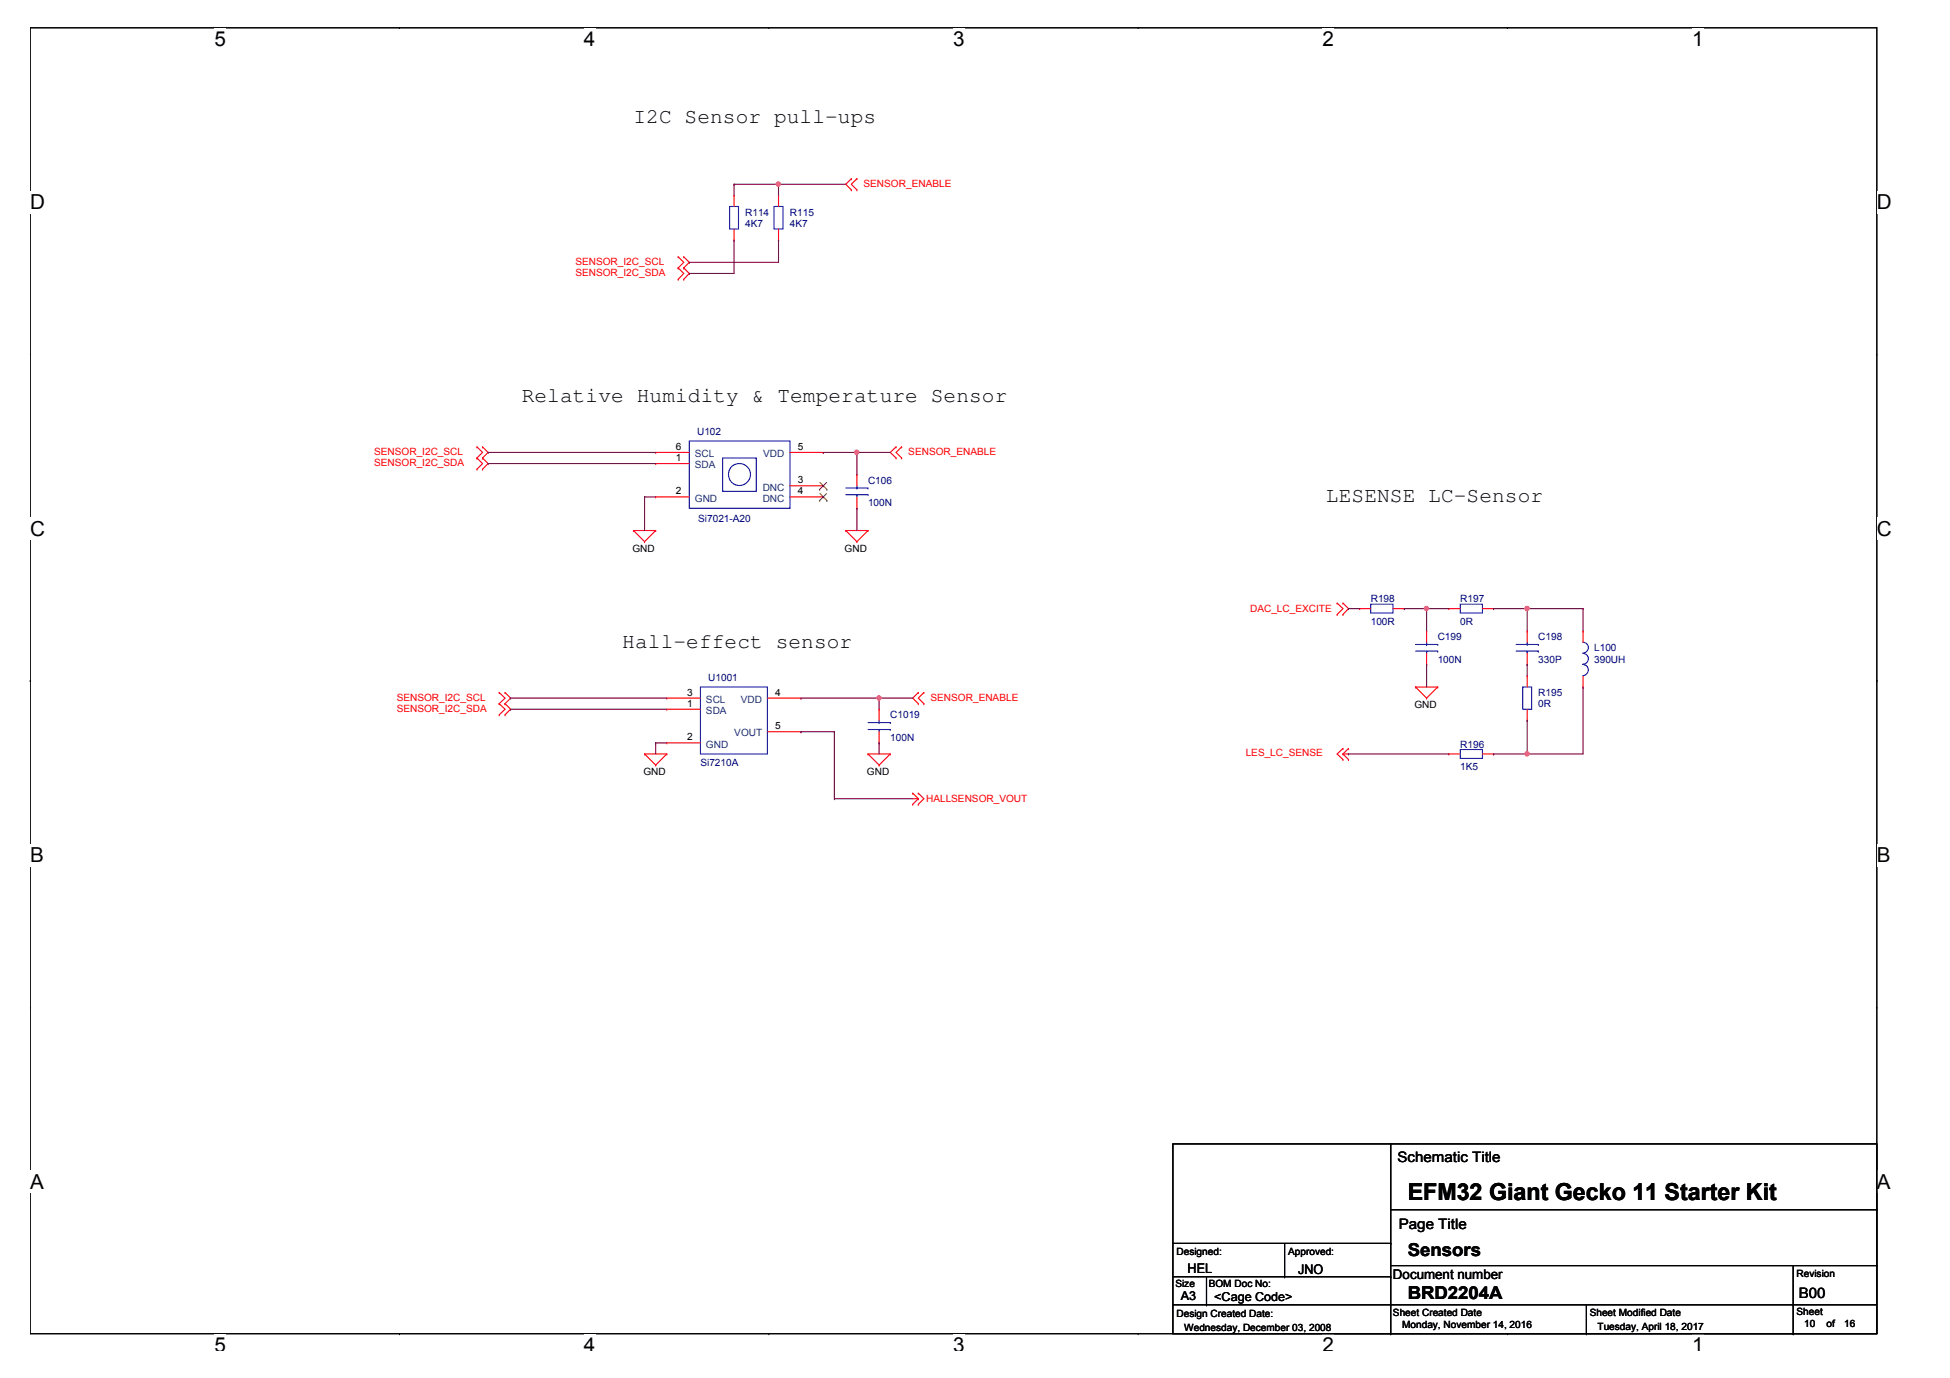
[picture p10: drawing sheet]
<svg xmlns="http://www.w3.org/2000/svg" width="297mm" height="210mm" viewBox="0 0 297 210" stroke-linecap="round" stroke-linejoin="round" font-family="sans-serif">
<path d="M4.6 4.2h281.3v199h-281.3z" fill="none" stroke="#000" stroke-width=".17"/>
<g fill="#fff">
<path d="M32.7 4.2h1.7v3.5h-1.7z"/>
<path d="M32.7 203.2h1.7v2.5h-1.7z"/>
</g>
<path d="M60.8 4.2h.1M60.8 203.2h.1" fill="none" stroke="#000" stroke-width=".17"/>
<g fill="#fff">
<path d="M89 4.2h1.7v3.5h-1.7z"/>
<path d="M89 203.2h1.7v2.5h-1.7z"/>
</g>
<path d="M117.1 4.2h.1M117.1 203.2h.1" fill="none" stroke="#000" stroke-width=".17"/>
<g fill="#fff">
<path d="M145.2 4.2h1.8v3.5h-1.8z"/>
<path d="M145.2 203.2h1.8v2.5h-1.8z"/>
</g>
<path d="M173.4 4.2h.1M173.4 203.2h.1" fill="none" stroke="#000" stroke-width=".17"/>
<g fill="#fff">
<path d="M201.5 4.2h1.7v3.5h-1.7z"/>
<path d="M201.5 203.2h1.7v2.5h-1.7z"/>
</g>
<path d="M229.6 4.2h.1M229.6 203.2h.1" fill="none" stroke="#000" stroke-width=".17"/>
<g fill="#fff">
<path d="M257.7 4.2h1.8v3.5h-1.8z"/>
<path d="M257.7 203.2h1.8v2.5h-1.8z"/>
<path d="M4.6 29.1h2.2v3.5h-2.2z"/>
<path d="M285.9 29.1h2.2v3.5h-2.2z"/>
<path d="M4.6 78.8h2.2v3.5h-2.2z"/>
<path d="M285.9 78.8h2.2v3.5h-2.2z"/>
</g>
<path d="M4.6 53.9h.1M285.9 53.9h.1" fill="none" stroke="#000" stroke-width=".17"/>
<g fill="#fff">
<path d="M4.6 128.5h2.1v3.5h-2.1z"/>
<path d="M285.9 128.5h2.1v3.5h-2.1z"/>
</g>
<path d="M4.6 103.7h.1M285.9 103.7h.1" fill="none" stroke="#000" stroke-width=".17"/>
<path d="M4.6 103.7h.1M285.9 103.7h.1" fill="none" stroke="#000" stroke-width=".15"/>
<g fill="#fff">
<path d="M4.6 178.3h2.1v3.4h-2.1z"/>
<path d="M285.9 178.3h2.1v3.4h-2.1z"/>
</g>
<g fill="none" stroke="#000" stroke-width=".17">
<path d="M4.6 153.4h.1M285.9 153.4h.1M178.7 174.2h107.2v29h-107.2zM211.9 174.2v29M178.7 198.8h.1M178.7 198.8h107.2M178.7 194.5h33.2M178.7 189.4h33.2M183.8 198.8h.1M183.8 194.5v4.3M195.7 194.5h.1M195.7 189.4v5.1"/>
<path d="M211.9 198.8h.1M211.9 194.5h.1M211.9 189.4h.1M211.9 184.3h74M211.9 192.8h74M241.7 198.8v4.4M273.1 198.8h.1M273.1 192.8v10.4M285.9 184.3h.1M285.9 192.8h.1M211.9 203.2h.1M241.7 203.2h.1"/>
<path d="M273.1 203.2h.1"/>
</g>
<g fill="none" stroke="#f00" stroke-width=".17">
<path d="M103.3 39.1h.1M103.3 39.1l.9 .9-.9 .8M104.2 39.1h.1M104.2 39.1l.8 .9-.8 .8M111.8 36.6h.1M111.8 29.8h.1M111.8 29.8v1.7M111.8 34.9v1.7M118.6 36.6h.1M118.6 29.8h.1M118.6 29.8v1.7M118.6 34.9v1.7"/>
<path d="M129.7 27.2h.1M129.7 28.9h.1M129.7 27.2l-.9 .9 .9 .8M130.5 27.2h.1M130.5 28.9h.1M130.5 27.2l-.8 .9 .8 .8M103.3 40.8h.1M103.3 42.5h.1M103.3 40.8l.9 .9-.9 .8M104.2 40.8h.1M104.2 42.5h.1M104.2 40.8l.8 .9-.8 .8"/>
<path d="M72.7 68.1h.1M72.7 69.8h.1M72.7 71.5h.1M72.7 68.1l.8 .8-.8 .9M72.7 69.8l.8 .8-.8 .9M73.5 68.1h.1M73.5 69.8h.1M73.5 71.5h.1M73.5 68.1l.9 .8-.9 .9M73.5 69.8l.9 .8-.9 .9M99.9 68.9h.1M99.9 70.6h.1"/>
<path d="M99.9 75.7h.1M99.9 68.9h5.1M99.9 70.6h5.1M99.9 75.7h5.1M120.3 68.9h5.1M120.3 75.7h5.1M120.3 74h5.1M125.4 68.9h.1M125.4 74h.1M125.4 75.7h.1M130.5 72.3h.1M130.5 77.4h.1"/>
<path d="M130.5 72.3v1.7M130.5 75.7v1.7M136.5 68.1h.1M136.5 69.8h.1M136.5 68.1l-.9 .8 .9 .9M137.3 68.1h.1M137.3 69.8h.1M137.3 68.1l-.8 .8 .8 .9M96.5 80.8h.1M96.5 80.8h3.4M96.5 80.8l1.7 1.7M98.2 82.5h.1"/>
<path d="M99.9 80.8h.1M99.9 80.8l-1.7 1.7M128.8 80.8h.1M128.8 80.8h3.4M128.8 80.8l1.7 1.7M130.5 82.5h.1M132.2 80.8h.1M132.2 80.8l-1.7 1.7M203.7 91.9h.1M203.7 93.6h.1M203.7 91.9l.9 .8-.9 .9M204.6 91.9h.1"/>
<path d="M204.6 93.6h.1M204.6 91.9l.8 .8-.8 .9M207.1 92.7h.1M207.1 92.7h1.7M212.2 92.7h1.7M213.9 92.7h.1M217.3 96.1h.1M217.3 96.1v1.7M217.3 99.5v1.7M220.7 92.7h.1M220.7 92.7h1.7M225.8 92.7h1.7"/>
<path d="M227.5 92.7h.1M232.6 96.1h.1M232.6 96.1v1.7M232.6 99.5v1.7M241.1 96.1h.1M241.1 96.1v1.7M76 105.5h.1M76 107.2h.1M76 108.9h.1M76 105.5l.9 .8-.9 .9M76 107.2l.9 .8-.9 .9M76.9 105.5h.1"/>
<path d="M76.9 107.2h.1M76.9 108.9h.1M76.9 105.5l.9 .8-.9 .9M76.9 107.2l.9 .8-.9 .9M98.2 114.8h.1M98.2 114.8h3.4M98.2 114.8l1.7 1.7M99.9 116.5h.1M101.6 114.8h.1M101.6 113.2h.1M101.6 106.3h.1M101.6 108h.1"/>
<path d="M101.6 114.8l-1.7 1.7M101.6 106.3h5.1M101.6 113.2h5.1M101.6 108h5.1M116.9 106.3h5.1M116.9 111.5h5.1M122 106.3h.1M122 111.5h.1M132.2 114.8h.1M132.2 114.8h3.4M132.2 114.8l1.7 1.7M133.9 116.5h.1"/>
<path d="M133.9 108h.1M133.9 113.2h.1M133.9 108v1.7M133.9 111.5v1.7M135.6 114.8h.1M135.6 114.8l-1.7 1.7M139.9 105.5h.1M139.9 107.2h.1M139.9 105.5l-.9 .8 .9 .9M140.7 105.5h.1M140.7 107.2h.1M140.7 105.5l-.8 .8 .8 .9"/>
<path d="M204.6 115.7h.1M204.6 114h.1M204.6 114.8h.1M204.6 114.8h.8M204.6 114l-.9 .8 .9 .9M204.6 114.8l.8 .9M205.4 115.7h.1M205.4 114h.1M205.4 114l-.8 .8M215.6 104.6h.1M215.6 104.6h3.4M215.6 104.6l1.7 1.7"/>
<path d="M217.3 106.3h.1M217.3 101.2h.1M219 104.6h.1M219 104.6l-1.7 1.7M220.7 114.8h.1M220.7 114.8h1.7M225.8 114.8h1.7M227.5 114.8h.1M232.6 101.2h.1M232.6 109.7h.1M232.6 103h.1M232.6 103v1.6"/>
<path d="M232.6 108v1.7M241.1 104.6h.1M241.1 103v1.6M139 120.8h.1M139 122.5h.1M139 120.8l.9 .9M139 121.7h.9M139.9 120.8h.1M139.9 122.5h.1M139.9 121.7h.1M139.9 120.8l.8 .9-.8 .8M139.9 121.7l-.9 .8"/>
</g>
<g fill="none" stroke="#00f" stroke-width=".17">
<path d="M111.1 31.5h1.4v3.4h-1.4zM117.9 31.5h1.4v3.4h-1.4zM105 67.2h15.3v10.2h-15.3zM110.1 69.8h5.1v5h-5.1zM128.8 74.3h3.4M128.8 75.4h3.4M130.5 75.4h.1M130.5 74.3h.1M130.5 74v.3M130.5 75.4v.3M132.2 74.3h.1M132.2 75.4h.1"/>
<path d="M208.8 92h3.4v1.4h-3.4zM215.6 98.2h3.4M215.6 99.2h3.4M217.3 99.2h.1M217.3 98.2h.1M217.3 97.8v.4M217.3 99.2v.3M219 98.2h.1M219 99.2h.1M222.4 92h3.4v1.4h-3.4zM230.9 98.2h3.4M230.9 99.2h3.4"/>
<path d="M232.6 99.2h.1M232.6 98.2h.1M232.6 97.8v.4M232.6 99.2v.3M234.3 98.2h.1M234.3 99.2h.1M241.1 97.8a.83 .83 0 0 1 .8 .9 .83 .83 0 0 1-.8 .8M241.1 99.5a.83 .83 0 0 1 .8 .9 .83 .83 0 0 1-.8 .8M106.7 104.6h10.2v10.2h-10.2zM132.2 110.1h3.4M132.2 111.1h3.4M133.9 111.1h.1"/>
<path d="M133.9 110.1h.1M133.9 109.7v.4M133.9 111.1v.4M135.6 110.1h.1M135.6 111.1h.1M222.4 114.2h3.4v1.3h-3.4zM232 104.6h1.3v3.4h-1.3zM241.1 101.2a.85 .85 0 0 1 .8 .9 .85 .85 0 0 1-.8 .8"/>
<circle cx="112.6" cy="72.3" r="1.68"/>
</g>
<path d="M124.9 74.5h.1M124.9 76.2h.1M124.9 73.5l1.1 1M124.9 75.2l1.1 1M125.9 73.5l-1 1M125.9 75.2l-1 1M126 74.5h.1M126 76.2h.1" fill="none" stroke="#804000" stroke-width=".15"/>
<g fill="none" stroke="#800040" stroke-width=".17">
<path d="M205.4 92.7h.1M205.4 92.7h1.7M213.9 92.7h.1M213.9 92.7h3.4M227.5 92.7h.1M227.5 92.7h5.1M232.6 92.7h.1M232.6 92.7v3.4M217.3 101.2h.1M217.3 101.2v3.4M232.6 109.7h.1M232.6 101.2h.1"/>
<path d="M232.6 101.2v1.8M232.6 109.7v5.1"/>
</g>
<circle cx="217.3" cy="92.7" r=".32" fill="#f0f"/>
<circle cx="217.3" cy="92.7" r=".32" fill="none" stroke="#f0f" stroke-width=".17"/>
<path d="M232.6 92.7h.1M232.6 92.7h8.5M241.1 92.7h.1M241.1 92.7v3.4M205.4 114.8h.1M205.4 114.8h15.3M241.1 104.6h.1M241.1 104.6v10.2" fill="none" stroke="#800040" stroke-width=".17"/>
<circle cx="232.6" cy="92.7" r=".32" fill="#f0f"/>
<circle cx="232.6" cy="92.7" r=".32" fill="none" stroke="#f0f" stroke-width=".17"/>
<path d="M217.3 92.7h.1M217.3 92.7h3.4M217.3 92.7v3.4M232.6 114.8h.1M232.6 114.8h8.5" fill="none" stroke="#800040" stroke-width=".17"/>
<circle cx="232.6" cy="114.8" r=".32" fill="#f0f"/>
<circle cx="232.6" cy="114.8" r=".32" fill="none" stroke="#f0f" stroke-width=".17"/>
<path d="M125.4 68.9h.1M125.4 68.9h5.1M130.5 77.4h.1M130.5 77.4v3.4M227.5 114.8h.1M227.5 114.8h5.1" fill="none" stroke="#800040" stroke-width=".17"/>
<circle cx="130.5" cy="68.9" r=".32" fill="#f0f"/>
<circle cx="130.5" cy="68.9" r=".32" fill="none" stroke="#f0f" stroke-width=".17"/>
<g fill="none" stroke="#800040" stroke-width=".17">
<path d="M74.4 70.6h.1M74.4 68.9h.1M74.4 70.6h25.5M74.4 68.9h25.5M98.2 75.7h.1M98.2 75.7v5.1M98.2 75.7h1.7M130.5 68.9h.1M130.5 68.9v3.4M122 106.3h.1M122 106.3h17M133.9 106.3h.1"/>
<path d="M133.9 113.2h.1M133.9 106.3v1.7M133.9 113.2v1.6"/>
</g>
<circle cx="133.9" cy="106.3" r=".32" fill="#f0f"/>
<circle cx="133.9" cy="106.3" r=".32" fill="none" stroke="#f0f" stroke-width=".17"/>
<g fill="none" stroke="#800040" stroke-width=".17">
<path d="M111.8 28.1h.1M111.8 28.1h6.8M118.6 28.1h.1M118.6 28.1v1.7M130.5 68.9h.1M130.5 68.9h5.1M77.8 106.3h.1M77.8 108h.1M77.8 106.3h23.8M77.8 108h23.8M99.9 113.2h.1M99.9 113.2h1.7"/>
<path d="M99.9 113.2v1.6"/>
</g>
<circle cx="118.6" cy="28" r=".32" fill="#f0f"/>
<circle cx="118.6" cy="28" r=".32" fill="none" stroke="#f0f" stroke-width=".17"/>
<g fill="none" stroke="#800040" stroke-width=".17">
<path d="M105 40h.1M111.8 28.1h.1M111.8 36.6h.1M111.8 28.1v1.7M111.8 36.6v5.1h-6.8M118.6 36.6h.1M118.6 28.1h.1M118.6 36.6v3.4h-13.6M118.6 28.1h10.2M105 41.7h.1M122 111.5h.1M122 111.5h5.1"/>
<path d="M127.1 111.5h.1M127.1 111.5v10.2M127.1 121.7h.1M127.1 121.7h11.9"/>
</g>
<circle cx="217.3" cy="92.7" r=".32" fill="#f0f"/>
<circle cx="217.3" cy="92.7" r=".32" fill="none" stroke="#f0f" stroke-width=".17"/>
<circle cx="232.6" cy="92.7" r=".32" fill="#f0f"/>
<circle cx="232.6" cy="92.7" r=".32" fill="none" stroke="#f0f" stroke-width=".17"/>
<circle cx="232.6" cy="114.8" r=".32" fill="#f0f"/>
<circle cx="232.6" cy="114.8" r=".32" fill="none" stroke="#f0f" stroke-width=".17"/>
<circle cx="130.5" cy="68.9" r=".32" fill="#f0f"/>
<circle cx="130.5" cy="68.9" r=".32" fill="none" stroke="#f0f" stroke-width=".17"/>
<circle cx="133.9" cy="106.3" r=".32" fill="#f0f"/>
<circle cx="133.9" cy="106.3" r=".32" fill="none" stroke="#f0f" stroke-width=".17"/>
<circle cx="118.6" cy="28" r=".32" fill="#f0f"/>
<circle cx="118.6" cy="28" r=".32" fill="none" stroke="#f0f" stroke-width=".17"/>
<text font-size="3.6" x="214.4" y="182.8">EFM32 Giant Gecko 11 Starter Kit</text>
<g font-size="3.2">
<text x="96.5" y="18.7">I2C Sensor pull-ups</text>
<text x="79.5" y="61.2">Relative Humidity &amp; Temperature Sensor</text>
<text x="202" y="76.5">LESENSE LC-Sensor</text>
<text x="94.8" y="98.7">Hall-effect sensor</text>
</g>
<g font-size="3.1">
<text x="32.7" y="7">5</text>
<text x="89" y="7">4</text>
<text x="145.2" y="7">3</text>
<text x="201.5" y="7">2</text>
<text x="257.7" y="7">1</text>
<text x="4.6" y="31.9">D</text>
<text x="285.9" y="31.9">D</text>
<text x="4.6" y="81.6">C</text>
<text x="285.9" y="81.6">C</text>
<text x="4.6" y="131.3">B</text>
<text x="285.9" y="131.3">B</text>
<text x="4.6" y="181.1">A</text>
<text x="285.9" y="181.1">A</text>
<text x="32.7" y="206">5</text>
<text x="89" y="206">4</text>
<text x="145.2" y="206">3</text>
<text x="201.5" y="206">2</text>
<text x="257.7" y="206">1</text>
</g>
<g font-size="2.7">
<text x="214.4" y="191.3">Sensors</text>
<text x="214.4" y="197.9">BRD2204A</text>
</g>
<g font-size="2.2">
<text x="212.9" y="177">Schematic Title</text>
<text x="213.1" y="187.2">Page Title</text>
<text x="274" y="197.7">B00</text>
</g>
<g font-size="2">
<text x="180.9" y="193.8">HEL</text>
<text x="197.8" y="194">JNO</text>
<text x="212.2" y="194.9">Document number</text>
</g>
<g font-size="1.9">
<text x="179.9" y="198.1">A3</text>
<text x="185" y="198.2">&lt;Cage Code&gt;</text>
</g>
<g font-size="1.5" fill="#f00">
<text x="131.5" y="28.4">SENSOR_ENABLE</text>
<text x="87.6" y="40.3">SENSOR_I2C_SCL</text>
<text x="87.6" y="42">SENSOR_I2C_SDA</text>
<text x="57" y="69.3">SENSOR_I2C_SCL</text>
<text x="57" y="71">SENSOR_I2C_SDA</text>
<text x="138.4" y="69.3">SENSOR_ENABLE</text>
<text x="190.4" y="93.3">DAC_LC_EXCITE</text>
<text x="60.4" y="106.7">SENSOR_I2C_SCL</text>
<text x="141.7" y="106.7">SENSOR_ENABLE</text>
<text x="60.4" y="108.4">SENSOR_I2C_SDA</text>
<text x="189.8" y="115.2">LES_LC_SENSE</text>
<text x="141.1" y="122.2">HALLSENSOR_VOUT</text>
</g>
<g font-size="1.5" fill="#000080">
<text x="113.5" y="32.9">R114</text>
<text x="113.5" y="34.5">4K7</text>
<text x="120.3" y="32.9">R115</text>
<text x="120.3" y="34.5">4K7</text>
<text x="106.2" y="66.2">U102</text>
<text x="132.2" y="73.7">C106</text>
<text x="132.2" y="77.1">100N</text>
<text x="106.4" y="79.5">Si7021-A20</text>
<text x="208.8" y="91.7">R198</text>
<text x="208.8" y="95.2">100R</text>
<text x="222.4" y="91.7">R197</text>
<text x="222.4" y="95.2">0R</text>
<text x="219" y="97.5">C199</text>
<text x="219" y="100.9">100N</text>
<text x="234.3" y="97.5">C198</text>
<text x="234.3" y="100.9">330P</text>
<text x="242.8" y="99.2">L100</text>
<text x="242.8" y="100.9">390UH</text>
<text x="107.9" y="103.7">U1001</text>
<text x="234.3" y="106">R195</text>
<text x="234.3" y="107.7">0R</text>
<text x="135.6" y="109.4">C1019</text>
<text x="135.6" y="112.9">100N</text>
<text x="222.4" y="113.9">R196</text>
<text x="106.7" y="116.8">Si7210A</text>
<text x="222.4" y="117.3">1K5</text>
</g>
<g font-size="1.5">
<text x="103" y="68.5">6</text>
<text x="103" y="70.2">1</text>
<text x="121.5" y="68.5">5</text>
<text x="103" y="75.3">2</text>
<text x="121.5" y="73.6">3</text>
<text x="121.5" y="75.3">4</text>
<text x="96.3" y="84.1">GND</text>
<text x="128.7" y="84.1">GND</text>
<text x="104.7" y="106">3</text>
<text x="104.7" y="107.7">1</text>
<text x="118.1" y="106">4</text>
<text x="215.4" y="107.9">GND</text>
<text x="104.7" y="112.8">2</text>
<text x="118.1" y="111.1">5</text>
<text x="98" y="118.1">GND</text>
<text x="132.1" y="118.1">GND</text>
<text x="179.2" y="191.1">Designed:</text>
<text x="196.2" y="191.1">Approved:</text>
<text x="179" y="196">Size</text>
<text x="184.1" y="196">BOM Doc No:</text>
<text x="273.7" y="194.5">Revision</text>
<text x="179.2" y="200.7">Design Created Date:</text>
<text x="180.4" y="202.7">Wednesday, December 03, 2008</text>
<text x="212.2" y="200.5">Sheet Created Date</text>
<text x="213.6" y="202.4">Monday, November 14, 2016</text>
<text x="242.2" y="200.5">Sheet Modified Date</text>
<text x="243.3" y="202.5">Tuesday, April 18, 2017</text>
<text x="273.7" y="200.3">Sheet</text>
<text x="274.8" y="202.2">10</text>
<text x="278.2" y="202.2">of</text>
<text x="280.9" y="202.2">16</text>
</g>
<g font-size="1.5" fill="#004080">
<text x="105.8" y="69.6">SCL</text>
<text x="105.8" y="71.3">SDA</text>
<text x="116.3" y="69.6">VDD</text>
<text x="105.8" y="76.4">GND</text>
<text x="116.2" y="74.7">DNC</text>
<text x="116.2" y="76.4">DNC</text>
<text x="107.5" y="107.1">SCL</text>
<text x="112.8" y="107.1">VDD</text>
<text x="107.5" y="113.9">GND</text>
<text x="107.5" y="108.8">SDA</text>
<text x="111.9" y="112.2">VOUT</text>
</g>
</svg>
